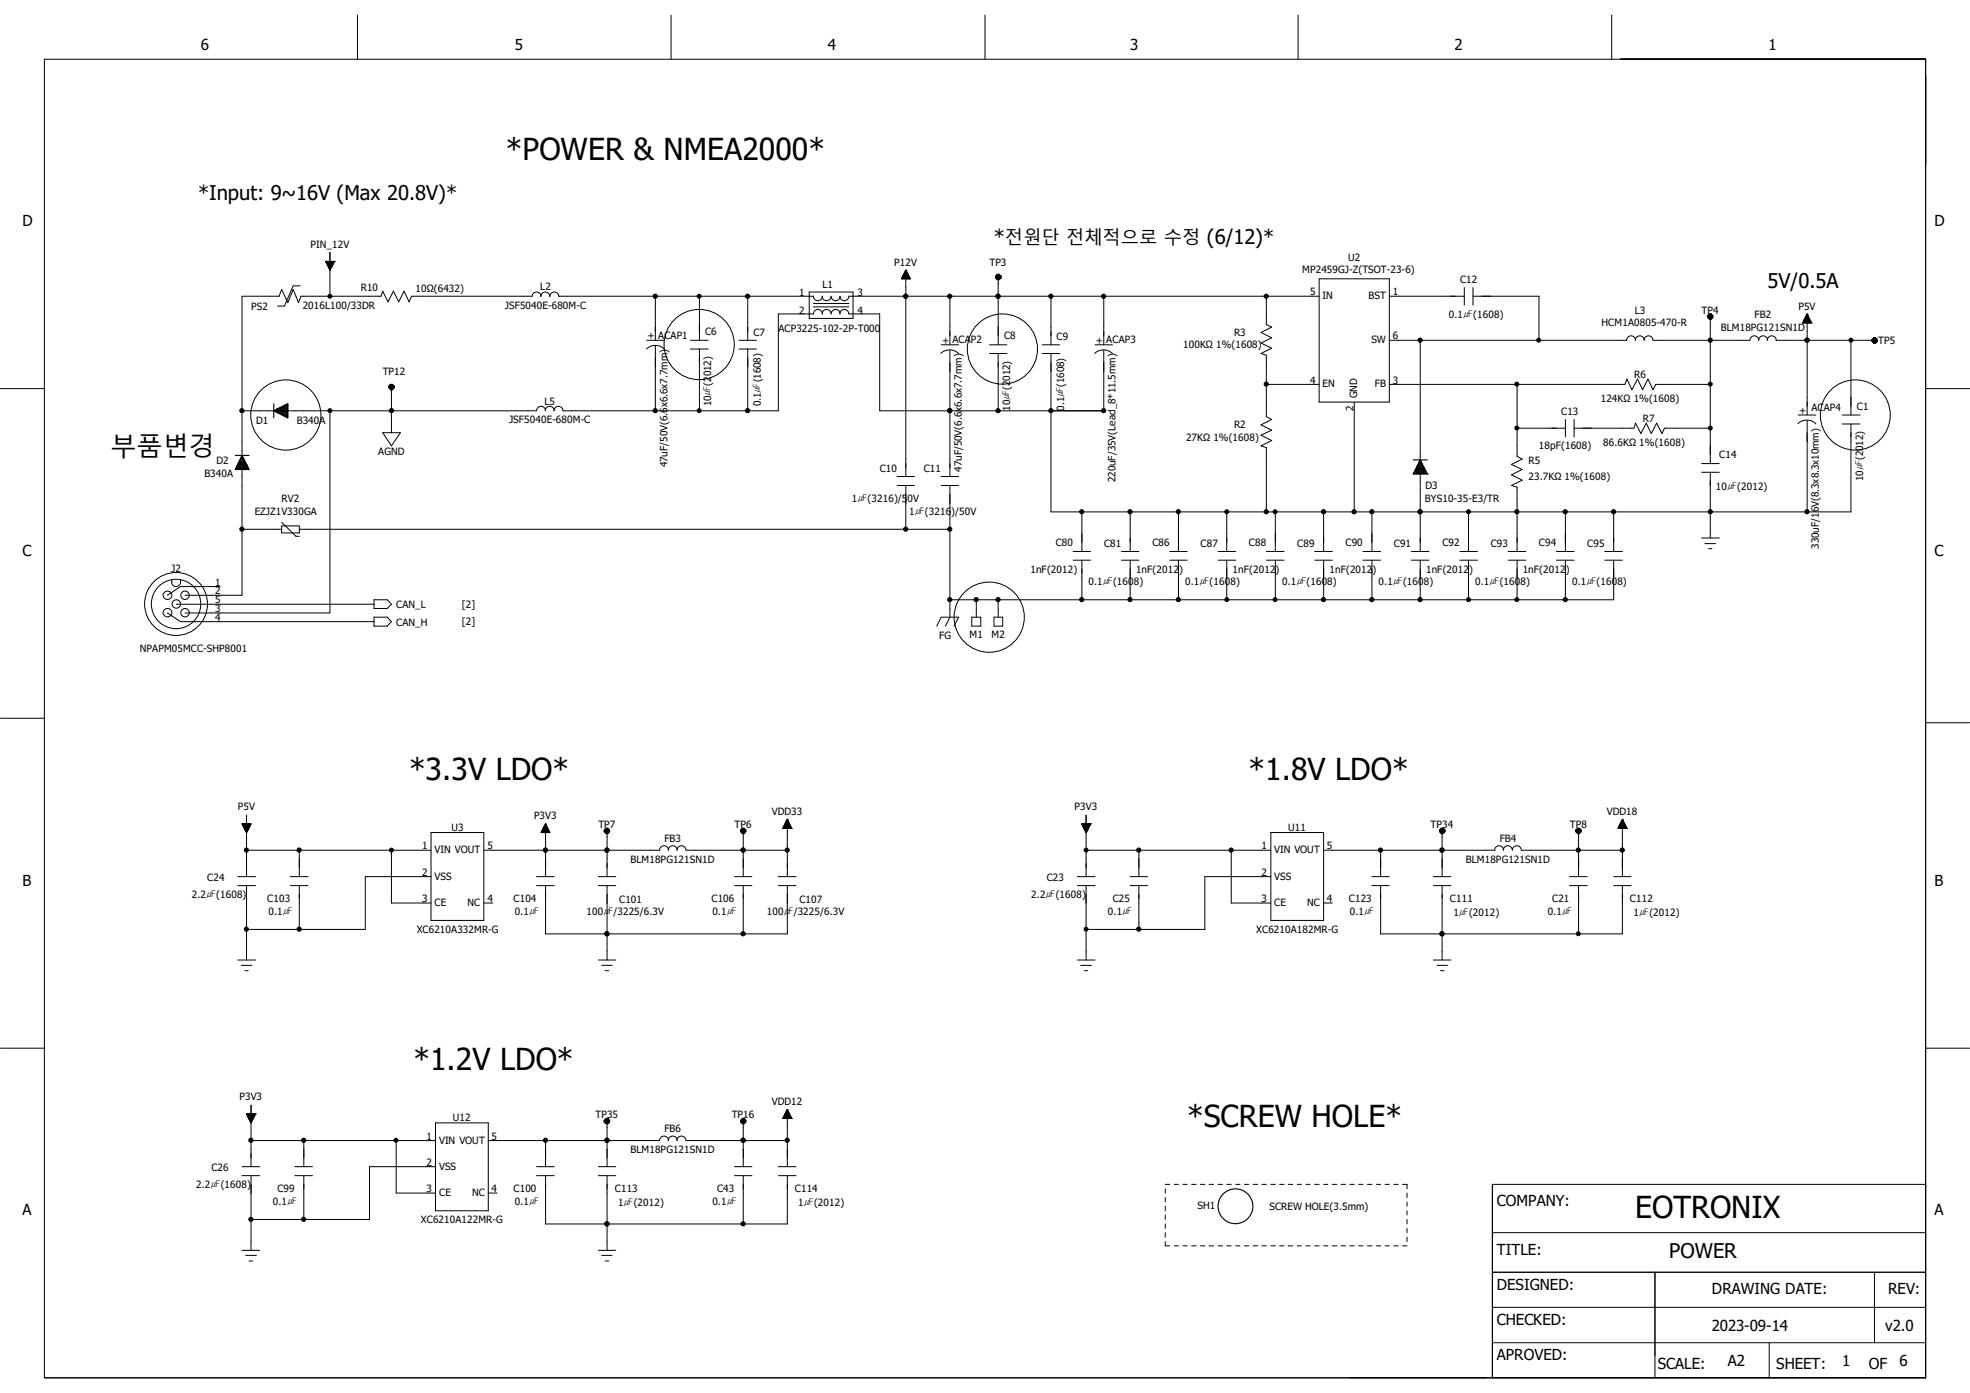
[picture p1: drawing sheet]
<svg xmlns="http://www.w3.org/2000/svg" width="297mm" height="210mm" viewBox="0 0 297 210" stroke-linecap="round" stroke-linejoin="round" font-family="sans-serif">
<g fill="none" stroke="#000" stroke-width=".15">
<path d="M6.7 8.9h283.6v198.8h-283.6zM53.9 2.3v6.6M101.2 2.3v6.6M148.5 2.3v6.6M195.7 2.3v6.6M243 2.3v6.6M49.1 39.4h.1M49.1 39.4l.6 1.3 .7-1.3M49.1 39.4h1.3M49.1 39.5h1.3M49.1 39.4v.1h1.3M49.2 39.4v.2h1.1"/>
<path d="M49.2 39.4v.3h1v-.3M49.2 39.7h1.1M49.3 39.8h.9M49.3 39.4v.4h.9M49.4 39.4v.6h.8M49.4 39.9h.8M49.4 39.4v.6h.7v-.6M49.5 39.4v.8h.6M49.5 39.4v.9M49.6 39.4v1M49.6 39.4v1.1M49.7 39.4v1.2h.1"/>
<path d="M49.7 38.1v6.6M49.8 39.4l-.1 1.3M49.8 39.4v1.2M49.9 39.4v1M50 39.4v.9h-.4M50 39.4v.8M50.1 39.4v.7M50.2 39.4v.5M50.2 39.4v.4M50.3 39.4v.2h-1.1M50.4 39.4v.1M50.4 39.4h.1"/>
<path d="M0 58.6h6.7M45.3 43.1h-1.1l-1.3 3h-1.1M49.4 40h.7M49.4 40.1h.7M49.5 40.2h.5M49.5 40.3h.5M49.6 40.3h.4M49.6 40.5h.3M49.6 40.4h.3M49.7 40.6h.2M49.7 40.6h.1M58.6 58.2v.3"/>
<path d="M58.6 58.5l.3 .3M58.6 58.5h.8M58.6 58.3h.8M58.6 58.2h.8M58.8 58v.6h.5v-.5h-.5M58.9 58h.3M58.9 58l-.3 .2M58.9 58.8h.3M58.9 58v.8M59 58v7.2M59.2 58l.2 .2M59.2 58v.8"/>
<path d="M59.4 58.5l-.2 .3M59.4 58.2v.3M84.2 44.7a.68 .68 0 0 0-.6-.7 .68 .68 0 0 0-.7 .7 .68 .68 0 0 0-.7-.7 .68 .68 0 0 0-.7 .7 .66 .66 0 0 0-.6-.7 .66 .66 0 0 0-.7 .7h-18.1l-.4 .8-.8-1.6-.8 1.6-.8-1.6-.8 1.6-.8-1.6-.3 .8h-12l-.4 .9-.8-2-.8 2-.9-2-.4 1.1h-5.6v24M84.2 44.7h38.4a.66 .66 0 0 0 .7 .6 .66 .66 0 0 0 .7-.6 .68 .68 0 0 0 .6 .6 .68 .68 0 0 0 .7-.6 .66 .66 0 0 0 .7 .6 .66 .66 0 0 0 .6-.6 .68 .68 0 0 0 .7 .6 .68 .68 0 0 0 .7-.6h70.9M97.5 52.6a1.84 1.84 0 0 1 2.6 .1M97.5 51.3h2.6M98.8 44.7v6.6M98.8 52.1v9.8M104.1 51.3h2.7M104.1 52.6h2.7M105.5 44.7v6.6M105.5 52.6v9.3"/>
<path d="M111.4 51.3h2.6M111.4 52.6h2.6M112.7 44.7v6.6M112.7 52.6v9.3M122 44h6.6v4h-6.6zM122.6 46.3h5.4M122.6 45.8h5.4M123.3 46.7a.57 .57 0 0 0-.7 .6h-5.3v14.6h-32.4a.68 .68 0 0 0-.7-.6 .68 .68 0 0 0-.7 .6M123.3 46.7a.68 .68 0 0 1 .7 .6M124.6 46.7a.57 .57 0 0 0-.6 .6M124.6 46.7a.68 .68 0 0 1 .7 .6 .61 .61 0 0 1 .7-.6M126 46.7a.68 .68 0 0 1 .7 .6"/>
<path d="M127.3 46.7a.57 .57 0 0 0-.7 .6M127.3 46.7a.68 .68 0 0 1 .7 .6h4.6v14.6h33.8v-9.1M135.9 42h1.3M135.9 42h.1M136 41.9h1.2M136 42h1.2M136 41.9v.1M136 41.9h1.1M136.1 41.8h1M136.1 41.7h1M136.1 41.6h.9v.4M136.1 41.5v.5"/>
<path d="M136.2 41.5h.7M136.2 41.5h.8M136.2 41.4v.6M136.2 41.4h.7v.6M136.3 41.4h.6v.6M136.3 41.3v.7M136.3 41.3h.6M136.3 41.2v.8M136.4 41.2h.4M136.4 41.1v.9M136.4 41.1h.3M136.5 40.9h.2v1.1"/>
<path d="M136.5 40.9h.2M136.5 40.9v1.1M136.5 40.9h.1M136.5 40.8v1.2M136.6 40.7h.1M136.6 44.7h.1M136.6 40.7l.6 1.3h-1.3M136.6 40.7v31.1M136.6 40.7l-.7 1.3M136.6 40.8v1.2M136.7 41h-.3v1M136.7 41v1"/>
<path d="M136.8 41.1v.9M136.9 41.2v.8M137 41.6h-.9v.4M137.1 41.7h-1v.3M137.1 41.7v.3M137.1 41.8v.2M137.2 41.9v.1M141.8 53.3a1.94 1.94 0 0 1 2.7 0M141.9 52h2.6M143.2 44.7v7.3M143.2 52.8v19M149.2 52h2.6"/>
<path d="M149.2 53.3h2.6M150.1 41.9l.3 .3M150.1 41.6v.3M150.1 41.9h.8M150.1 41.8h.8M150.1 41.6h.8M150.2 42h.6M150.4 41.4h.2M150.4 42.2h.2M150.4 41.4l-.3 .2M150.4 41.4v.8M150.5 44.7h.1"/>
<path d="M150.5 41.4v10.6M150.5 53.3v8.6M150.6 41.4l.3 .2M150.6 41.4v.8M150.7 42v-.5h-.5v.6M150.9 41.6v.3M150.9 41.9l-.3 .3M157.1 52h2.7M157.1 53.3h2.7M158.5 44.7v7.3M158.5 53.3v23.9h120.6v-13.3M165 53.3a1.94 1.94 0 0 1 2.7 0"/>
<path d="M165.1 52h2.6M166.4 44.7v7.3M190.9 58h8M190.9 44.7v4.2l.8 .4-1.6 .8 1.6 .8-1.6 .8 1.6 .8-1.6 .8 .8 .3v9.2l.8 .4-1.6 .9 1.6 .8-1.6 .7 1.6 .8-1.6 .8 .8 .3v9.7M198.9 42h10.6v18.6h-10.6zM209.5 44.7h11.3M209.5 58h35.5l.3-.9 .7 1.7 .9-1.7 .7 1.7 .9-1.7 .7 1.7 .4-.8h8.3M209.5 51.3h35.8M214.1 51.3v18M220.8 43.3v2.7M222.1 44.7h9.9v6.6M222.1 43.3v2.7"/>
<path d="M228.7 58v10.8l.8 .4-1.6 .8 1.6 .8-1.6 .8 1.6 .8-1.6 .8 .8 .2v9.7M245.2 51.3a.68 .68 0 0 1 .7-.7 .68 .68 0 0 1 .7 .7 .66 .66 0 0 1 .6-.7 .66 .66 0 0 1 .7 .7M247.9 51.3a.68 .68 0 0 1 .7-.7 .68 .68 0 0 1 .6 .7h14.6a.66 .66 0 0 1 .7-.7 .66 .66 0 0 1 .6 .7 .66 .66 0 0 1 .7-.7 .66 .66 0 0 1 .6 .7 .66 .66 0 0 1 .7-.7 .66 .66 0 0 1 .7 .7M257.5 47.9l.2 .2M257.5 47.6v.3M257.5 47.9h.7M257.5 47.7h.7M257.5 47.6h.7M257.6 48h.5M257.7 47.3h.3M257.7 48.1h.3M257.7 47.3l-.2 .3"/>
<path d="M257.7 47.3v.8M257.9 51.3h.1M257.9 47.3v22.6M258 47.3l.2 .3M258 47.3v.8M258.1 48v-.5h-.5v.5M258.2 47.6v.3M258.2 47.9l-.2 .2M267.8 51.3h15.2M271.8 48.7h.1M271.8 48.7h1.3M271.8 48.6h1.3"/>
<path d="M271.8 48.6h1.2M271.8 48.6v.1M271.9 48.6h1.1v.1M271.9 48.7v-.2h1.1v.2M271.9 48.4h1.1M271.9 48.7v-.4h1v.4M271.9 48.3h1M272 48.3h.9M272 48.2v.5M272 48.2h.8M272 48.1v.6M272.1 48.1h.7"/>
<path d="M272.1 48h.7M272.2 48h.5M272.2 48.7v-.8h.5v.8M272.2 47.8h.5v.9M272.3 47.7h.3M272.3 47.6h.3M272.3 47.6v1.1M272.3 47.6h.2M272.4 47.5h.1M272.4 47.5v1.2M272.5 47.4h.1M272.5 51.3h.1"/>
<path d="M272.5 47.3v15.3M272.5 47.3l.6 1.4M272.5 47.3l-.7 1.4M272.5 47.4l-.1 1.3M272.5 47.5v1.2M272.6 47.6v1.1M272.6 47.7h-.4v1M272.6 47.7v1M272.7 47.8h-.5v.9M272.8 48h-.7v.7M272.8 48v.7M272.8 48.1v.6"/>
<path d="M272.9 48.2v.5M273.1 48.7h.1M279.1 51.3v11.3M282.2 51.5l.3 .2M282.2 51.2v.3M282.2 51.5h.8M282.2 51.2h.8M282.5 51.7h.3M282.5 50.9l-.3 .3M282.5 50.9h.3M282.5 50.9v.8M282.6 50.9v.8"/>
<path d="M282.8 50.9l.2 .3M282.8 50.9v.8M282.9 51.6v-.5h-.5v.5h.6M283 51.2v.3M283 51.5l-.2 .2M290.3 58.6h6.7M36.5 70.8v18.9h-8.6M36.5 79.8h6M36.5 61.9h4.8M42.5 79.3h2.6v1h-2.6zM42.5 78.7l2.1 2.2h.5M43.4 61.9h37.5"/>
<path d="M45.1 79.8h98.1M49.7 61.9v30.5h-21.8M57.7 65.2h2.7l-1.4 2zM59 61.9h.1M80.9 61.9a.66 .66 0 0 1 .7-.6 .66 .66 0 0 1 .6 .6M82.2 61.9a.66 .66 0 0 1 .7-.6 .66 .66 0 0 1 .6 .6M135.3 71.8h2.6M135.3 73.2h2.6M136.6 73.2v6.6M141.9 71.8h2.6M141.9 73.2h2.6M143.2 61.9h.1"/>
<path d="M143.2 73.2v19.8l-.7 1.4M163.1 77.2v5.9M170.4 77.2v5.9M177.7 77.2v5.9M185 77.2v5.9M192.3 77.2v5.9M199.6 77.2v5.9M204.2 60.6v16.6M206.8 77.2v5.9M214.1 77.2h.1M214.1 71.5v11.6M221.4 77.2v5.9"/>
<path d="M228.7 77.2h.1M228.7 64.6h7.3M236 63.2v2.7M236 77.2v5.9M237.3 64.6h9l.3-.8 .8 1.6 .8-1.6 .8 1.6 .8-1.6 .8 1.6 .4-.8h6.9M237.3 63.2v2.7M243.3 77.2v5.9M256.5 71.2h2.7M256.5 69.9h2.7M257.9 77.2h.1M257.9 71.2v9.9M271.1 63.9a1.89 1.89 0 0 1 2.7 0"/>
<path d="M271.1 62.6h2.7M272.5 63.4v13.8M277.7 62.6h2.7M277.7 63.9h2.7M25.2 92.4l2 1.3h29.2M25.9 87.4v.4a.66 .66 0 0 0 .7 .6 .66 .66 0 0 0 .6-.6v-.4M26.6 91.1h29.8M33.2 88.4h-6l-2 1.3M56.4 93h2l.6 .7-.6 .7h-2zM56.4 90.4h2l.6 .7-.6 .6h-2zM141.2 94.4l.7-1.4h2.6l-.7 1.4M146.5 93h1.4v1.4h-1.4z"/>
<path d="M147.2 90.4v2.6M149.9 93h1.3v1.4h-1.3zM150.5 90.4v2.6M161.8 84.5h2.6M161.8 83.1h2.6M163.1 84.5v5.9M169.1 84.5h2.6M169.1 83.1h2.6M170.4 84.5v5.9M176.4 84.5h2.6M176.4 83.1h2.6M177.7 84.5v5.9"/>
<path d="M183.6 84.5h2.7M183.6 83.1h2.7M185 84.5v5.9M190.9 84.5h2.7M190.9 83.1h2.7M192.3 84.5v5.9M198.2 84.5h2.7M198.2 83.1h2.7M199.6 84.5v5.9M205.5 84.5h2.7M205.5 83.1h2.7M206.8 84.5v5.9"/>
<path d="M212.8 84.5h2.6M212.8 83.1h2.6M214.1 84.5v5.9M220.1 84.5h2.7M220.1 83.1h2.7M221.4 84.5v5.9M227.4 84.5h2.6M227.4 83.1h2.6M228.7 84.5v5.9M234.7 84.5h2.6M234.7 83.1h2.6M236 84.5v5.9"/>
<path d="M241.9 84.5h2.7M241.9 83.1h2.7M243.3 84.5v5.9h-100.1M256.5 81.1h2.7M257 82h1.7M257.6 82.7h.5M0 108.3h6.7M290.3 109h6.7M35.9 132.2h2.6M35.9 133.5h2.6M36.5 124.2h1.3l-.6 1.3zM36.5 124.2h1.3"/>
<path d="M36.5 124.3h1.3M36.5 124.2h.1M36.6 124.5h1.1M36.6 124.4h1.2M36.6 124.2v.2M36.7 124.5h1M36.7 124.2v.3h1v-.3M36.7 124.6h.9M36.7 124.2v.4M36.7 124.7h.9M36.7 124.2v.5h.9M36.8 124.2v.6h.7v-.6"/>
<path d="M36.8 124.8h.7M36.8 124.9h.7M36.9 125h.6M36.9 124.2v.7M36.9 125.1h.5M36.9 124.2v.8M37 124.2v.9h.4v-.9M37 125.2h.4M37 124.2v1M37 124.2v1.1h.3M37.1 125.4h.2M37.1 125.5h.1"/>
<path d="M37.1 124.2v1.2h.2v-1.2M37.2 128.2h27.8M37.2 122.9v9.3M37.2 133.5v11.2M37.3 124.2v1.1h-.3M37.4 124.2v.9h-.5M37.5 124.2v.7h-.6M37.6 124.2v.5M37.6 124.2v.4M37.8 124.2v.2M37.8 124.2h.1M43.8 132.2h2.6"/>
<path d="M43.8 133.5h2.6M45.1 128.2v4M45.1 133.5v6.6M59 128.2v7.9h6M65 125.5h7.9v13.3h-7.9zM65 132.2h-9.9v7.9h-17.9M72.9 128.2h26.6M72.9 136.1h1.4M80.9 132.2h2.7M80.9 133.5h2.7M81.7 125.4h1.1v.1M81.7 125.3v.2"/>
<path d="M81.7 125.3h1.1M81.7 125.3h1M81.7 125.2h1v.3M81.7 125.1v.4M81.8 125.1h.9M81.8 125.1h.8M81.8 125.5v-.4h.8v.4M81.9 125h.7M81.9 125.5v-.6h.7v.6M81.9 124.9h.6M81.9 124.8v.7M82 124.8h.5"/>
<path d="M82 124.8h.5v.7M82 124.7v.8M82 124.7h.5M82 124.6v.9M82 124.6h.4M82.1 124.5h.3v1M82.1 124.5h.2M82.1 124.4v1.1M82.2 124.4h.1v1.1M82.2 124.3h.1M82.2 124.2v1.3M82.3 124.2h.1"/>
<path d="M82.3 128.2h.1M82.3 124.2l-.7 1.3h1.3M82.3 124.2v8M82.3 133.5v7.3h36.4v-7.3M82.3 124.2l.6 1.3M82.3 124.3v1.2M82.4 124.5h-.3v1M82.5 124.6v.9M82.5 124.8v.7M82.8 125.3v.2M82.8 125.4h-1.2v.1M82.9 125.5h.1"/>
<path d="M90.2 132.2h2.6M90.2 133.5h2.6M91.1 125.4h.8M91.1 125.3h.8M91.1 125.1h.8M91.1 125.4l.3 .3M91.1 125.1v.3M91.2 125.5h.6v-.5h-.6v.6M91.4 124.9h.3M91.4 125.7h.3M91.4 124.9l-.3 .2M91.4 124.9v.8"/>
<path d="M91.5 128.2h.1M91.5 124.9v7.3M91.5 133.5v11.2M91.7 124.9l.2 .2M91.7 124.9v.8M91.9 125.1v.3M91.9 125.4l-.2 .3M99.4 128.2a.66 .66 0 0 1 .7-.7 .66 .66 0 0 1 .7 .7M100.8 128.2a.66 .66 0 0 1 .6-.7 .66 .66 0 0 1 .7 .7M102.1 128.2a.68 .68 0 0 1 .7-.7 .68 .68 0 0 1 .6 .7M103.5 128.2h15.2M110.7 132.2h2.7"/>
<path d="M110.7 133.5h2.7M111.7 125.4l.2 .3M111.7 125.1v.3M111.7 125.4h.7M111.7 125.3h.7M111.7 125.1h.7M111.8 125.5h.6M111.9 124.9h.3M111.9 125.7h.3M111.9 124.9l-.2 .2M111.9 124.9v.8M112.1 128.2h.1"/>
<path d="M112.1 124.9v7.3M112.1 133.5v7.3M112.2 124.9l.2 .2M112.2 124.9v.8M112.3 125.5v-.5h-.5v.6M112.4 125.1v.3M112.4 125.4l-.2 .3M117.3 132.2h2.7M117.3 133.5h2.7M118 124.9h.1M118 124.9h1.3M118.1 124.8h1.2"/>
<path d="M118.1 124.9v-.1h1.2v.1M118.1 124.7h1.2M118.2 124.7h1.1v.2M118.2 124.9v-.4h1v.4M118.2 124.5h1M118.2 124.5h.9v.4M118.2 124.4v.5M118.3 124.4h.8M118.3 124.3h.8v.6M118.3 124.3v.6M118.3 124.3h.7M118.3 124.2h.7v.7"/>
<path d="M118.3 124.2v.7M118.4 124.2h.6M118.4 124.1h.6v.8M118.4 124h.5v.9M118.5 123.9h.4v1M118.5 123.9v1M118.5 123.9h.3M118.5 123.8h.3v1.1M118.5 123.8v1.1M118.6 123.8h.2M118.6 123.7h.2v1.2M118.6 123.7v1.2"/>
<path d="M118.7 123.7h.1M118.7 123.6h.1M118.7 123.5v1.4M118.7 123.5h.1M118.7 123.5v8.7M118.7 123.5l-.7 1.4M118.7 123.5l.6 1.4M118.9 124h-.5v.9M119 124.1h-.6v.8M119.2 124.6h-1v.3M119.3 124.9h.1M162.4 132.2h2.7"/>
<path d="M162.4 133.5h2.7M163.1 124.2h.1M163.1 124.2h1.3M163.1 124.2l.6 1.3M163.2 124.3h1.2M163.2 124.2v.1M163.2 124.5h1.1M163.2 124.2v.2h1.1v-.2M163.2 124.2v.3h1.1v-.3M163.3 124.6h1M163.3 124.7h.9M163.3 124.2v.4"/>
<path d="M163.4 124.8h.7M163.4 124.2v.6h.7v-.6M163.4 124.2v.6M163.4 124.2v.7h.7M163.5 124.2v.9h.5M163.5 125.1h.5M163.6 124.2v1h.4v-1M163.6 124.2v1.1h.3M163.7 125.3h.2M163.7 124.2v1.2h.1v-1.2M163.7 125.4h.1M163.7 128.2h27.9"/>
<path d="M163.7 122.9v9.3M163.7 133.5v11.2M163.8 124.2l-.1 1.3M163.9 124.2v1.1h-.3M164 124.2v.9h-.5M164 124.2v.8h-.6M164.1 124.2v.7h-.7M164.2 124.2v.4M164.4 124.2v.1h-1.3M164.4 124.2h.1M164.4 124.2l-.7 1.3M170.4 132.2h2.6"/>
<path d="M170.4 133.5h2.6M171.7 128.2v4M171.7 133.5v6.6M185.6 128.2v7.9h6M191.6 125.5h8v13.3h-8zM191.6 132.2h-9.9v7.9h-18M199.6 128.2h25.8M199.6 136.1h1.3M206.8 132.2h2.7M206.8 133.5h2.7M208.2 128.2v4M208.2 133.5v7.3h36.4v-7.3"/>
<path d="M216.1 132.2h2.6M216.1 133.5h2.6M217 125.4h.8M217 125.3h.8M217 125.1h.8M217 125.4l.3 .3M217 125.1v.3M217.2 125.5h.5v-.5h-.5v.6M217.3 124.9h.3M217.3 125.7h.3M217.3 124.9l-.3 .2M217.3 124.9v.8"/>
<path d="M217.4 128.2h.1M217.4 124.9v7.3M217.4 133.5v11.2M217.6 124.9l.2 .2M217.6 124.9v.8M217.8 125.1v.3M217.8 125.4l-.2 .3M225.3 128.2a.68 .68 0 0 1 .7-.7 .68 .68 0 0 1 .7 .7M226.7 128.2a.68 .68 0 0 1 .6-.7 .68 .68 0 0 1 .7 .7M228 128.2a.68 .68 0 0 1 .7-.7 .68 .68 0 0 1 .7 .7h15.2M236.6 132.2h2.7M236.6 133.5h2.7"/>
<path d="M237.6 125.4h.8M237.6 125.3h.8M237.6 125.1h.8M237.6 125.4l.3 .3M237.6 125.1v.3M237.7 125.5h.6v-.5h-.6v.6M237.9 124.9h.2M237.9 125.7h.2M237.9 124.9l-.3 .2M237.9 124.9v.8M238 128.2h.1M238 124.9v7.3"/>
<path d="M238 133.5v7.3M238.1 124.9l.3 .2M238.1 124.9v.8M238.4 125.1v.3M238.4 125.4l-.3 .3M243.3 132.2h2.6M243.3 133.5h2.6M244 124.9h.1M244 124.9h1.3M244 124.8h1.2M244 124.9v-.1h1.2v.1M244 124.7h1.2"/>
<path d="M244.1 124.7h1.1v.2M244.1 124.6v.3M244.1 124.6h1.1M244.1 124.9v-.4h1v.4M244.1 124.5h1M244.1 124.5h1v.4M244.1 124.4v.5M244.2 124.4h.8M244.2 124.3h.8v.6M244.3 124.2h.6v.7M244.3 124.2h.6M244.3 124.2v.7"/>
<path d="M244.3 124.1h.6v.8M244.3 124.1v.8M244.3 124.1h.6M244.3 124h.6v.9M244.3 124v.9M244.4 124h.4M244.4 123.9h.4v1M244.4 123.9v1M244.5 123.9h.3M244.5 123.8h.2v1.1M244.5 123.8v1.1M244.5 123.8h.2"/>
<path d="M244.5 123.7h.2v1.2M244.5 123.7v1.2M244.6 123.7h.1M244.6 123.5h.1M244.6 123.5v8.7M244.6 123.6v1.3M244.6 123.5l-.6 1.4M244.6 123.5l.7 1.4M245 124.3h-.8v.6M245.3 124.9h.1M0 158h6.7M35.9 144.7h2.6"/>
<path d="M36.4 145.5h1.6M36.9 146.3h.5M90.2 144.7h2.6M90.7 145.5h1.6M91.2 146.3h.6M91.5 140.8h.1M162.4 144.7h2.7M162.9 145.5h1.6M163.5 146.3h.5M216.1 144.7h2.6M216.7 145.5h1.5M217.2 146.3h.5"/>
<path d="M217.4 140.8h.1M290.3 158h6.7M36.5 175.9h2.7M36.5 177.2h2.7M37.2 167.9h.1M37.2 167.9l.6 1.4 .7-1.4M37.2 167.9h1.3M37.2 168h1.3M37.3 167.9v.2h1.1v-.2M37.3 168.1h1.1M37.3 167.9v.3h1.1v-.3M37.3 168.3h1.1"/>
<path d="M37.3 167.9v.4M37.3 168.3h1M37.4 167.9v.5h.9v-.5M37.4 168.4h.9M37.4 167.9v.6M37.4 168.5h.8M37.5 168.6h.7M37.5 167.9v.7M37.5 168.7h.6M37.5 168.8h.6M37.5 167.9v.8M37.6 167.9v.9h.5v-.9"/>
<path d="M37.6 167.9v1h.5M37.7 167.9v1.1h.3v-1.1M37.7 169h.3M37.7 169.1h.2M37.8 167.9v1.2M37.8 169.2h.1M37.8 167.9v1.3M37.8 172h27.9M37.8 166.6v9.3M37.8 177.2v11.3M37.9 167.9v1.4M37.9 167.9v1.3h-.1"/>
<path d="M38 167.9v1.1h-.4M38.1 167.9v.8h-.6M38.2 167.9v.7h-.7M38.2 167.9v.6M38.3 167.9v.4M38.5 167.9h.1M44.4 175.9h2.7M44.4 177.2h2.7M45.8 172v3.9M45.8 177.2v6.7M59.7 172v7.9h6M65.7 169.3h7.9v13.2h-7.9z"/>
<path d="M65.7 175.9h-10v8h-17.9M73.6 172h25.9M73.6 179.9h1.4M80.9 175.9h2.7M80.9 177.2h2.7M82.3 172v3.9M82.3 177.2v7.3h36.4v-7.3M90.2 175.9h2.6M90.2 177.2h2.6M91.1 168.9v.3M91.1 169.2h.8M91.1 169h.8"/>
<path d="M91.1 168.9h.8M91.1 169.2l.3 .2M91.2 168.8h.6v.5h-.6zM91.4 168.6v.8M91.4 168.6h.3M91.4 169.4h.3M91.4 168.6l-.3 .3M91.5 172h.1M91.5 168.6v7.3M91.5 177.2v11.3M91.7 168.6v.8M91.7 168.6l.2 .3"/>
<path d="M91.9 168.9v.3M91.9 169.2l-.2 .2M99.4 171.9a.68 .68 0 0 1 .7-.6 .68 .68 0 0 1 .7 .6 .64 .64 0 0 1 .6-.6 .64 .64 0 0 1 .7 .6 .68 .68 0 0 1 .7-.6 .68 .68 0 0 1 .6 .7M103.5 172h15.2M110.7 175.9h2.7M110.7 177.2h2.7M111.7 168.9v.3M111.7 169.2l.2 .2M111.7 169.2h.7M111.7 169h.7M111.7 168.9h.7M111.9 168.6v.8"/>
<path d="M111.9 168.6h.3M111.9 169.4h.3M111.9 168.6l-.2 .3M112.1 172h.1M112.1 168.6v7.3M112.1 177.2v7.3M112.2 168.6v.8M112.2 168.6l.2 .3M112.3 169.3v-.5h-.5v.5h.6M112.4 168.9v.3M112.4 169.2l-.2 .2M117.3 175.9h2.7"/>
<path d="M117.3 177.2h2.7M118 168.6h.1M118 168.6h1.3M118.1 168.5v.1M118.1 168.5h1.2v.1M118.1 168.6h1.2M118.1 168.4h1.2M118.2 168.6v-.2h1.1v.2M118.2 168.4h1M118.2 168.3h1v.3M118.2 168.6v-.4h.9v.4M118.3 168.6v-.5h.8v.5"/>
<path d="M118.3 168.1h.8M118.3 167.9v.7M118.3 168h.7v.6M118.3 168h.7M118.4 167.9h.6M118.4 167.9h.6v.7M118.4 167.8h.5v.8M118.5 167.6v1M118.5 167.7h.4v.9M118.5 167.5v1.1M118.5 167.6h.3v1M118.5 167.6h.3"/>
<path d="M118.6 167.4v1.2M118.6 167.4h.2v1.2M118.6 167.5h.2M118.7 167.3v1.3M118.7 167.4h.1M118.7 167.3h.1M118.7 167.3v8.6M118.7 167.3l-.7 1.3M118.7 167.3l.6 1.3M118.9 167.7h-.5v.9M119 167.8h-.6v.8M119.2 168.3h-1v.3"/>
<path d="M119.3 168.6h.1M175.7 178.6h.7M175.7 179.2v.7M177 178.6h.7M178.4 178.6h.6M179.7 178.6h.6M181 178.6h.7M182.3 178.6h.7M183.6 178.6h.7M185 178.6h.6M186.3 178.6h.6M187.6 178.6h.7"/>
<path d="M188.9 178.6h.7M190.2 178.6h.7M191.6 178.6h.7M192.9 178.6h.7M194.2 178.6h.7M195.6 178.6h.6M196.9 178.6h.6M198.2 178.6h.7M199.6 178.6h.6M200.9 178.6h.6M202.2 178.6h.7M203.5 178.6h.7"/>
<path d="M204.9 178.6h.6M206.2 178.6h.6M207.5 178.6h.7M208.8 178.6h.7M210.1 178.6h.7M211.5 178.6h.6v.6M212.1 179.9v.7M290.3 178.6h-65.3v29.1M36.5 188.5h2.7M37 189.3h1.7M37.5 190.1h.6M90.2 188.5h2.6"/>
<path d="M90.7 189.3h1.6M91.2 190.1h.6M91.5 184.5h.1M175.7 187.2v.6h.7M175.7 180.6v.6M175.7 181.9v.6M175.7 183.2v.7M175.7 184.5v.7M175.7 185.8v.7M177 187.8h.7M178.4 187.8h.6M179.7 187.8h.6"/>
<path d="M181 187.8h.7M182.3 187.8h.7M183.6 187.8h.7M185 187.8h.6M186.3 187.8h.6M187.6 187.8h.7M188.9 187.8h.7M190.2 187.8h.7M191.6 187.8h.7M192.9 187.8h.7M194.2 187.8h.7M195.6 187.8h.6"/>
<path d="M196.9 187.8h.6M198.2 187.8h.7M199.6 187.8h.6M200.9 187.8h.6M202.2 187.8h.7M203.5 187.8h.7M204.9 187.8h.6M206.2 187.8h.6M207.5 187.8h.7M208.8 187.8h.7M210.1 187.8h.7M211.5 187.8h.6"/>
<path d="M212.1 181.2v.7M212.1 182.5v.7M212.1 183.9v.6M212.1 185.2v.6M212.1 186.5v.7M225 197.1h65.3M225 191.8h65.3M225 185.8h65.3M249.5 191.8v15.9M282.6 191.8v10.6M225 202.4h65.3M266.7 202.4v5.3"/>
<circle cx="105.4" cy="51.9" r="5.3"/>
<circle cx="151.1" cy="52.6" r="5.3"/>
<circle cx="43.1" cy="62.6" r="5.3"/>
<circle cx="279.7" cy="62.6" r="5.3"/>
<circle cx="25.3" cy="89.8" r=".65"/>
<circle cx="25.3" cy="92.4" r=".65"/>
<circle cx="26.5" cy="91.1" r="4.7"/>
<circle cx="26.5" cy="91.1" r="3.7"/>
<circle cx="26.6" cy="91.1" r=".64"/>
<circle cx="27.9" cy="89.7" r=".64"/>
<circle cx="27.9" cy="92.4" r=".64"/>
<circle cx="149.1" cy="93" r="5.3"/>
</g>
<g fill="none" stroke="#000" stroke-width=".17">
<path d="M35.5 68.7h2M35.6 70.6h1.9M35.6 70.6v.2M35.6 70.4h1.8M35.7 70.2h1.6M35.7 70.2v.6M35.8 70.1h1.4M35.9 69.9h1.2M35.9 69.8v1M36 69.7h1M36.1 69.5h.8M36.1 69.4v1.4"/>
<path d="M36.2 69.3h.6M36.3 69.1h.4M36.3 69v1.8M36.4 68.9h.3M36.5 68.7l1 2.1h-2zM36.5 68.7h.1M36.5 68.7v2.1M36.7 69v1.8M36.9 69.4v1.4M37 69.8v1M37.3 70.1v.7M37.4 70.5v.3"/>
<path d="M41.3 61.9l2.1-1v2.1zM41.3 60.9v2.1M41.5 61.8v.2M41.6 62.1h1.8M41.9 61.6v.6M41.9 62.3h1.5M42.2 61.4v1M42.3 62.4h1.1M42.4 61.3v1.2M42.5 61.3h.9M42.6 61.3v1.3M42.7 62.7h.7"/>
<path d="M42.8 61.1v1.6M42.8 61.1h.6M43 61v1.8M43.1 62.8h.3M43.1 61v1.9M43.2 61h.2M43.3 60.9v2M43.4 61.9h-2.1M43.4 61.7h-1.7v.4M43.4 61.5h-1.3v.8M213.1 69.3h2.1M213.1 71.3h2"/>
<path d="M213.1 71.3v.2M213.2 71.2h1.8M213.3 71h1.6M213.3 71v.5M213.4 70.8h1.4M213.5 70.6h1.3M213.5 70.6v.9M213.6 70.4h1.1M213.7 70.2h.8M213.7 70.2v1.3M213.8 70.1h.7M213.9 69.9h.5"/>
<path d="M213.9 69.8v1.7M214 69.7h.3M214 69.5h.2M214.1 69.4v2.1M214.1 69.3l1.1 2.2h-2.1zM214.2 69.6v1.9M214.4 69.9v1.6M214.6 70.3v1.2M214.8 70.7v.8M215 71.1v.4M215.2 71.5h.1"/>
<circle cx="186.3" cy="181.9" r="2.62"/>
</g>
<g fill="#000" stroke="#000" stroke-width=".15">
<circle cx="49.7" cy="44.7" r=".3"/>
<circle cx="98.8" cy="44.7" r=".32"/>
<circle cx="105.4" cy="44.7" r=".3"/>
<circle cx="112.7" cy="44.7" r=".32"/>
<circle cx="136.5" cy="44.7" r=".32"/>
<circle cx="143.2" cy="44.7" r=".32"/>
<circle cx="150.5" cy="44.7" r=".32"/>
<circle cx="158.4" cy="44.7" r=".32"/>
<circle cx="166.4" cy="44.7" r=".32"/>
<circle cx="190.9" cy="57.9" r=".32"/>
<circle cx="190.9" cy="44.7" r=".32"/>
<circle cx="214.1" cy="51.3" r=".32"/>
<circle cx="228.7" cy="57.9" r=".3"/>
<circle cx="232" cy="51.3" r=".3"/>
<circle cx="257.9" cy="57.9" r=".3"/>
<circle cx="257.9" cy="51.3" r=".3"/>
<circle cx="272.4" cy="51.3" r=".32"/>
<circle cx="279.1" cy="51.3" r=".3"/>
<circle cx="36.5" cy="61.9" r=".32"/>
<circle cx="36.5" cy="79.8" r=".32"/>
<circle cx="49.7" cy="61.9" r=".3"/>
<circle cx="59" cy="61.9" r=".3"/>
<circle cx="98.8" cy="61.9" r=".32"/>
<circle cx="105.4" cy="61.9" r=".3"/>
<circle cx="112.7" cy="61.9" r=".32"/>
<circle cx="136.5" cy="79.8" r=".32"/>
<circle cx="143.2" cy="61.9" r=".32"/>
<circle cx="143.2" cy="79.8" r=".32"/>
<circle cx="150.5" cy="61.9" r=".32"/>
<circle cx="158.4" cy="61.9" r=".32"/>
<circle cx="163.1" cy="77.2" r=".32"/>
<circle cx="166.4" cy="61.9" r=".32"/>
<circle cx="170.4" cy="77.2" r=".32"/>
<circle cx="177.7" cy="77.2" r=".32"/>
<circle cx="185" cy="77.2" r=".3"/>
<circle cx="190.9" cy="77.2" r=".32"/>
<circle cx="192.2" cy="77.2" r=".3"/>
<circle cx="199.5" cy="77.2" r=".32"/>
<circle cx="204.2" cy="77.2" r=".32"/>
<circle cx="206.8" cy="77.2" r=".32"/>
<circle cx="214.1" cy="77.2" r=".32"/>
<circle cx="221.4" cy="77.2" r=".3"/>
<circle cx="228.7" cy="77.2" r=".3"/>
<circle cx="228.7" cy="64.5" r=".3"/>
<circle cx="236" cy="77.2" r=".32"/>
<circle cx="243.3" cy="77.2" r=".32"/>
<circle cx="257.9" cy="77.2" r=".3"/>
<circle cx="257.9" cy="64.5" r=".3"/>
<circle cx="272.4" cy="77.2" r=".32"/>
<circle cx="143.2" cy="90.4" r=".32"/>
<circle cx="147.2" cy="90.4" r=".32"/>
<circle cx="150.5" cy="90.4" r=".32"/>
<circle cx="163.1" cy="90.4" r=".32"/>
<circle cx="170.4" cy="90.4" r=".32"/>
<circle cx="177.7" cy="90.4" r=".32"/>
<circle cx="185" cy="90.4" r=".3"/>
<circle cx="192.2" cy="90.4" r=".3"/>
<circle cx="199.5" cy="90.4" r=".32"/>
<circle cx="206.8" cy="90.4" r=".32"/>
<circle cx="214.1" cy="90.4" r=".32"/>
<circle cx="221.4" cy="90.4" r=".3"/>
<circle cx="228.7" cy="90.4" r=".3"/>
<circle cx="236" cy="90.4" r=".32"/>
<circle cx="37.1" cy="128.2" r=".32"/>
<circle cx="45.1" cy="128.2" r=".32"/>
<circle cx="59" cy="128.2" r=".3"/>
<circle cx="82.2" cy="128.2" r=".32"/>
<circle cx="91.5" cy="128.2" r=".32"/>
<circle cx="112" cy="128.2" r=".32"/>
<circle cx="118.7" cy="128.2" r=".32"/>
<circle cx="163.7" cy="128.2" r=".3"/>
<circle cx="171.7" cy="128.2" r=".32"/>
<circle cx="185.6" cy="128.2" r=".32"/>
<circle cx="208.1" cy="128.2" r=".32"/>
<circle cx="217.4" cy="128.2" r=".32"/>
<circle cx="238" cy="128.2" r=".3"/>
<circle cx="244.6" cy="128.2" r=".32"/>
<circle cx="37.1" cy="140.1" r=".32"/>
<circle cx="45.1" cy="140.1" r=".32"/>
<circle cx="91.5" cy="140.8" r=".32"/>
<circle cx="112" cy="140.8" r=".32"/>
<circle cx="163.7" cy="140.1" r=".3"/>
<circle cx="171.7" cy="140.1" r=".32"/>
<circle cx="217.4" cy="140.8" r=".32"/>
<circle cx="238" cy="140.8" r=".3"/>
<circle cx="37.8" cy="171.9" r=".32"/>
<circle cx="45.8" cy="171.9" r=".32"/>
<circle cx="59.7" cy="171.9" r=".3"/>
<circle cx="82.2" cy="171.9" r=".32"/>
<circle cx="91.5" cy="171.9" r=".32"/>
<circle cx="112" cy="171.9" r=".32"/>
<circle cx="118.7" cy="171.9" r=".32"/>
<circle cx="37.8" cy="183.8" r=".32"/>
<circle cx="45.8" cy="183.8" r=".32"/>
<circle cx="91.5" cy="184.5" r=".32"/>
<circle cx="112" cy="184.5" r=".32"/>
</g>
<g font-size="4.6">
<text x="76.3" y="24.2">*POWER &amp; NMEA2000*</text>
<text x="61.7" y="117.6">*3.3V LDO*</text>
<text x="188.3" y="117.6">*1.8V LDO*</text>
<text x="62.4" y="161.3">*1.2V LDO*</text>
<text x="179" y="170">*SCREW HOLE*</text>
<text x="246.5" y="183.6">EOTRONIX</text>
</g>
<text font-size="3.9" x="16.6" y="68.8">부품변경</text>
<g font-size="3.1">
<text x="29.9" y="30.1">*Input: 9~16V (Max 20.8V)*</text>
<text x="149.9" y="36.7">*전원단 전체적으로 수정 (6/12)*</text>
<text x="266.5" y="43.3">5V/0.5A</text>
<text x="251.7" y="189.7">POWER</text>
</g>
<g font-size="2.3">
<text x="30.3" y="7.6">6</text>
<text x="77.6" y="7.6">5</text>
<text x="124.8" y="7.6">4</text>
<text x="170.4" y="7.6">3</text>
<text x="219.3" y="7.6">2</text>
<text x="266.6" y="7.6">1</text>
<text x="3.4" y="34.1">D</text>
<text x="291.6" y="34.1">D</text>
<text x="3.4" y="83.8">C</text>
<text x="291.6" y="83.8">C</text>
<text x="3.4" y="133.5">B</text>
<text x="291.6" y="133.5">B</text>
<text x="3.4" y="183.2">A</text>
<text x="225.7" y="181.9">COMPANY:</text>
<text x="291.6" y="183.2">A</text>
<text x="225.7" y="189.1">TITLE:</text>
<text x="225.7" y="194.5">DESIGNED:</text>
<text x="258.1" y="195.1">DRAWING DATE:</text>
<text x="284.6" y="195.1">REV:</text>
<text x="225.7" y="199.8">CHECKED:</text>
<text x="258.1" y="200.6">2023-09-14</text>
<text x="284.2" y="200.6">v2.0</text>
<text x="225.7" y="205.1">APROVED:</text>
<text x="249.9" y="206.4">SCALE:</text>
<text x="260.5" y="205.9">A2</text>
<text x="267.8" y="206.4">SHEET:</text>
<text x="277.7" y="205.9">1</text>
<text x="281.8" y="206.4">OF</text>
<text x="286.4" y="205.9">6</text>
</g>
<g font-size="1.5">
<text x="46.8" y="37.4">PIN_12V</text>
<text x="134.8" y="40">P12V</text>
<text x="149.2" y="40">TP3</text>
<text x="196.3" y="41.2">MP2459GJ-Z(TSOT-23-6)</text>
<text x="203.2" y="39.4">U2</text>
<text x="37.9" y="46.7">PS2</text>
<text x="45.6" y="46.5">2016L100/33DR</text>
<text x="54.4" y="43.9">R10</text>
<text x="62.7" y="44">10Ω(6432)</text>
<text x="76.1" y="46.5">JSF5040E-680M-C</text>
<text x="81.4" y="43.8">L2</text>
<text x="120.5" y="44.7">1</text>
<text x="120.5" y="47.3">2</text>
<text x="124" y="43.3">L1</text>
<text x="129.3" y="47.3">4</text>
<text x="129.3" y="44.7">3</text>
<text x="197.5" y="44.5">5</text>
<text x="199.4" y="45.1">IN</text>
<text x="206.3" y="45.1">BST</text>
<text x="210" y="44.5">1</text>
<text x="218.4" y="47.9">0.1㎌(1608)</text>
<text x="220.1" y="42.7">C12</text>
<text x="246.5" y="47.3">L3</text>
<text x="256.5" y="47.3">TP4</text>
<text x="271.1" y="46.7">P5V</text>
<text x="97.6" y="51.2">+ ACAP1</text>
<text x="106.3" y="50.5">C6</text>
<text x="113.6" y="50.6">C7</text>
<text x="117.3" y="50">ACP3225-102-2P-T000</text>
<text x="142" y="51.9">+ ACAP2</text>
<text x="151.4" y="51.2">C8</text>
<text x="159.3" y="51.3">C9</text>
<text x="165.2" y="51.9">+ ACAP3</text>
<text x="178.4" y="52.5">100KΩ 1%(1608)</text>
<text x="186.1" y="50.6">R3</text>
<text x="206.8" y="51.8">SW</text>
<text x="210" y="51.2">6</text>
<text x="241.5" y="49.2">HCM1A0805-470-R</text>
<text x="259.5" y="49.9">BLM18PG121SN1D</text>
<text x="264.5" y="48">FB2</text>
<text x="283.2" y="51.9">TP5</text>
<text x="57.7" y="56.6">TP12</text>
<text x="197.5" y="57.8">4</text>
<text x="199.4" y="58.4">EN</text>
<text x="207.3" y="58.4">FB</text>
<text x="210" y="57.8">3</text>
<text x="246.4" y="57">R6</text>
<text x="38.6" y="63.9">D1</text>
<text x="44.7" y="63.9">B340A</text>
<text x="76.8" y="63.8">JSF5040E-680M-C</text>
<text x="82.1" y="61">L5</text>
<text x="107.2" y="61.3" transform="rotate(-90 107.2 61.3)">10㎌(2012)</text>
<text x="114.7" y="61.3" transform="rotate(-90 114.7 61.3)">0.1㎌(1608)</text>
<text x="152.3" y="61.9" transform="rotate(-90 152.3 61.9)">10㎌(2012)</text>
<text x="160.4" y="61.9" transform="rotate(-90 160.4 61.9)">0.1㎌(1608)</text>
<text x="186.1" y="64.6">R2</text>
<text x="204" y="61.9" transform="rotate(-90 204 61.9)">2</text>
<text x="204.6" y="60.1" transform="rotate(-90 204.6 60.1)">GND</text>
<text x="235.4" y="62.6">C13</text>
<text x="241.3" y="60.6">124KΩ 1%(1608)</text>
<text x="247.7" y="63.6">R7</text>
<text x="271.3" y="62.4">+</text>
<text x="273.1" y="61.9">ACAP4</text>
<text x="280" y="61.8">C1</text>
<text x="30.8" y="71.8">B340A</text>
<text x="32.6" y="69.9">D2</text>
<text x="57" y="68.5">AGND</text>
<text x="100.6" y="70.4" transform="rotate(-90 100.6 70.4)">47uF/50V(6.6x6.6x7.7mm)</text>
<text x="132.6" y="71.2">C10</text>
<text x="139.3" y="71.2">C11</text>
<text x="145" y="71.1" transform="rotate(-90 145 71.1)">47uF/50V(6.6x6.6x7.7mm)</text>
<text x="178.8" y="66.4">27KΩ 1%(1608)</text>
<text x="230.5" y="69.9">R5</text>
<text x="232" y="67.7">18pF(1608)</text>
<text x="241.7" y="67.2">86.6KΩ 1%(1608)</text>
<text x="259.2" y="69.1">C14</text>
<text x="38.4" y="77.7">EZJZ1V330GA</text>
<text x="42.5" y="75.7">RV2</text>
<text x="128.4" y="75.7">1㎌(3216)/50V</text>
<text x="137.1" y="77.7">1㎌(3216)/50V</text>
<text x="168.2" y="72.7" transform="rotate(-90 168.2 72.7)">220uF/35V(Lead_8*11.5mm)</text>
<text x="214.8" y="75.7">BYS10-35-E3/TR</text>
<text x="214.9" y="73.7">D3</text>
<text x="230.5" y="72.4">23.7KΩ 1%(1608)</text>
<text x="258.7" y="73.8">10㎌(2012)</text>
<text x="280.9" y="72.5" transform="rotate(-90 280.9 72.5)">10㎌(2012)</text>
<text x="159.2" y="82.3">C80</text>
<text x="166.5" y="82.5">C81</text>
<text x="173.7" y="82.3">C86</text>
<text x="181" y="82.5">C87</text>
<text x="188.3" y="82.3">C88</text>
<text x="195.6" y="82.5">C89</text>
<text x="202.9" y="82.3">C90</text>
<text x="210.1" y="82.5">C91</text>
<text x="217.5" y="82.3">C92</text>
<text x="224.7" y="82.5">C93</text>
<text x="232" y="82.3">C94</text>
<text x="239.3" y="82.5">C95</text>
<text x="274.2" y="82.7" transform="rotate(-90 274.2 82.7)">330uF/16V(8.3x8.3x10mm)</text>
<text x="25.8" y="86.2">J2</text>
<text x="32.4" y="88.3">1</text>
<text x="32.4" y="89.6">2</text>
<text x="155.4" y="86.4">1nF(2012)</text>
<text x="164.1" y="88.3">0.1㎌(1608)</text>
<text x="171.3" y="86.4">1nF(2012)</text>
<text x="178.7" y="88.3">0.1㎌(1608)</text>
<text x="185.8" y="86.4">1nF(2012)</text>
<text x="193.3" y="88.3">0.1㎌(1608)</text>
<text x="200.4" y="86.4">1nF(2012)</text>
<text x="207.9" y="88.3">0.1㎌(1608)</text>
<text x="215" y="86.4">1nF(2012)</text>
<text x="222.4" y="88.3">0.1㎌(1608)</text>
<text x="229.6" y="86.4">1nF(2012)</text>
<text x="237" y="88.3">0.1㎌(1608)</text>
<text x="32.4" y="92.3">3</text>
<text x="32.4" y="93.6">4</text>
<text x="32.4" y="91">5</text>
<text x="59.7" y="91.7">CAN_L</text>
<text x="59.7" y="94.4">CAN_H</text>
<text x="69.6" y="91.7">[2]</text>
<text x="69.6" y="94.2">[2]</text>
<text x="21.1" y="98.3">NPAPM05MCC-SHP8001</text>
<text x="141.6" y="96.4">FG</text>
<text x="146.2" y="96.2">M1</text>
<text x="149.5" y="96.2">M2</text>
<text x="35.9" y="122.1">P5V</text>
<text x="68.1" y="125.3">U3</text>
<text x="80.5" y="123.5">P3V3</text>
<text x="90.2" y="124.9">TP7</text>
<text x="110.7" y="124.9">TP6</text>
<text x="116.4" y="122.9">VDD33</text>
<text x="162" y="122.1">P3V3</text>
<text x="194.2" y="125.3">U11</text>
<text x="215.7" y="124.9">TP34</text>
<text x="236.7" y="124.9">TP8</text>
<text x="242.3" y="122.9">VDD18</text>
<text x="63.6" y="128.1">1</text>
<text x="65.5" y="128.7">VIN VOUT</text>
<text x="73.5" y="128.1">5</text>
<text x="95.1" y="130">BLM18PG121SN1D</text>
<text x="100.2" y="126.9">FB3</text>
<text x="190.2" y="128.1">1</text>
<text x="192.1" y="128.7">VIN VOUT</text>
<text x="200.1" y="128.1">5</text>
<text x="221" y="130">BLM18PG121SN1D</text>
<text x="226.1" y="126.9">FB4</text>
<text x="28.9" y="135.3">2.2㎌(1608)</text>
<text x="31.2" y="132.8">C24</text>
<text x="40.3" y="136">C103</text>
<text x="63.6" y="132">2</text>
<text x="63.6" y="136">3</text>
<text x="65.5" y="132.6">VSS</text>
<text x="65.5" y="136.6">CE</text>
<text x="70.5" y="136.6">NC</text>
<text x="73.5" y="136">4</text>
<text x="77.4" y="136">C104</text>
<text x="93.3" y="136.1">C101</text>
<text x="107.3" y="136">C106</text>
<text x="120.5" y="136.1">C107</text>
<text x="155.5" y="135.3">2.2㎌(1608)</text>
<text x="157.8" y="132.8">C23</text>
<text x="167.8" y="136">C25</text>
<text x="190.2" y="132">2</text>
<text x="190.2" y="136">3</text>
<text x="192.1" y="132.6">VSS</text>
<text x="192.1" y="136.6">CE</text>
<text x="197.1" y="136.6">NC</text>
<text x="200.1" y="136">4</text>
<text x="203.4" y="136">C123</text>
<text x="218.6" y="136">C111</text>
<text x="234" y="136">C21</text>
<text x="245.7" y="136">C112</text>
<text x="40.5" y="138">0.1㎌</text>
<text x="62.8" y="140.6">XC6210A332MR-G</text>
<text x="77.6" y="138">0.1㎌</text>
<text x="88.4" y="138">100㎌/3225/6.3V</text>
<text x="107.4" y="138">0.1㎌</text>
<text x="115.6" y="138">100㎌/3225/6.3V</text>
<text x="167" y="138">0.1㎌</text>
<text x="189.4" y="140.6">XC6210A182MR-G</text>
<text x="203.5" y="138">0.1㎌</text>
<text x="219.1" y="138.1">1㎌(2012)</text>
<text x="233.3" y="138">0.1㎌</text>
<text x="246.3" y="138.1">1㎌(2012)</text>
<text x="36.1" y="165.8">P3V3</text>
<text x="116.4" y="166.6">VDD12</text>
<text x="64.3" y="171.8">1</text>
<text x="66.2" y="172.4">VIN VOUT</text>
<text x="68.3" y="169">U12</text>
<text x="74.1" y="171.8">5</text>
<text x="89.8" y="168.6">TP35</text>
<text x="95.1" y="173.8">BLM18PG121SN1D</text>
<text x="100.2" y="170.6">FB6</text>
<text x="110.3" y="168.6">TP16</text>
<text x="29.6" y="179.1">2.2㎌(1608)</text>
<text x="31.9" y="176.6">C26</text>
<text x="41.8" y="179.7">C99</text>
<text x="64.3" y="175.8">2</text>
<text x="64.3" y="179.7">3</text>
<text x="66.2" y="176.4">VSS</text>
<text x="74.1" y="179.7">4</text>
<text x="77.4" y="179.7">C100</text>
<text x="92.7" y="179.7">C113</text>
<text x="108.1" y="179.7">C43</text>
<text x="119.8" y="179.7">C114</text>
<text x="41.1" y="181.7">0.1㎌</text>
<text x="63.5" y="184.4">XC6210A122MR-G</text>
<text x="66.2" y="180.3">CE</text>
<text x="71.2" y="180.3">NC</text>
<text x="77.6" y="181.7">0.1㎌</text>
<text x="93.2" y="181.9">1㎌(2012)</text>
<text x="107.4" y="181.7">0.1㎌</text>
<text x="120.4" y="181.9">1㎌(2012)</text>
<text x="180.6" y="182.3">SH1</text>
<text x="191.4" y="182.4">SCREW HOLE(3.5mm)</text>
</g>
</svg>
